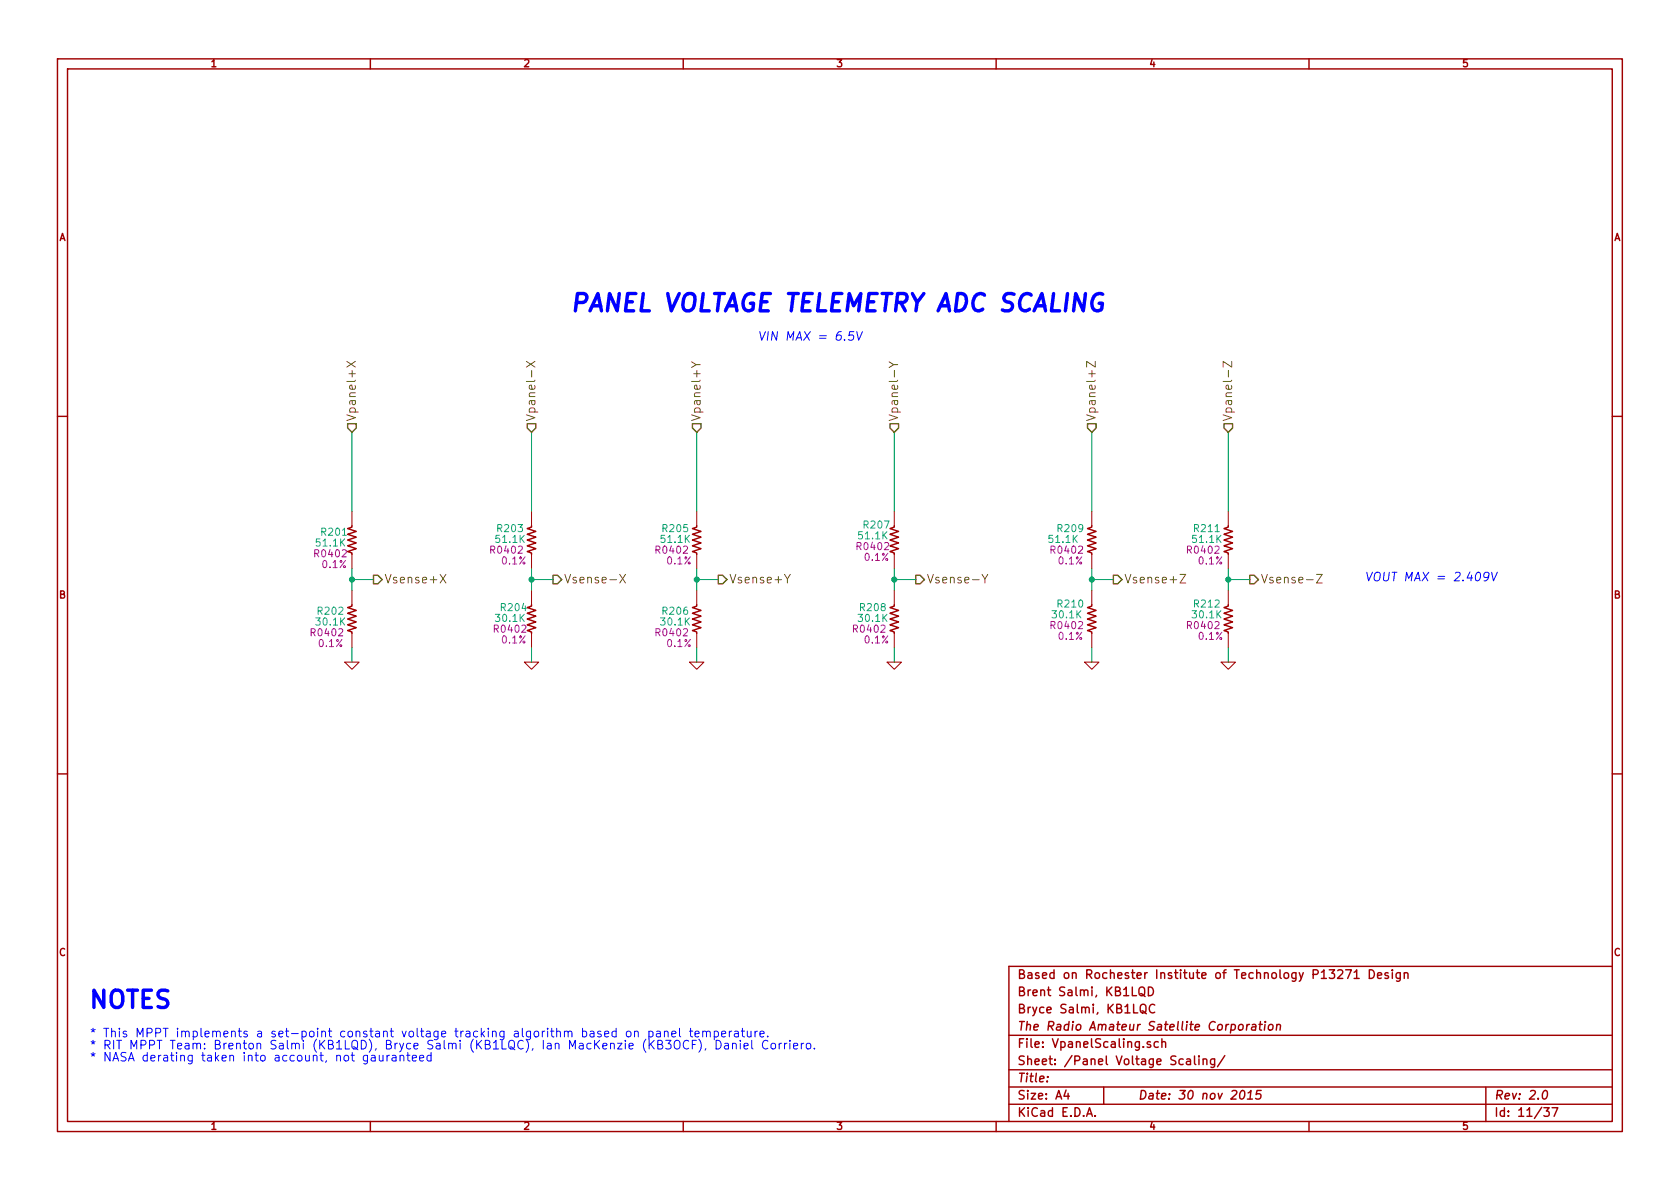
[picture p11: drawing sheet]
<svg xmlns="http://www.w3.org/2000/svg" width="297mm" height="210mm" viewBox="0 0 297 210" stroke-linecap="round" stroke-linejoin="round" font-family="sans-serif">
<g fill="none" stroke="#a00000" stroke-width=".25">
<path d="M10.2 10.4h276.6v189.7h-276.6zM11.9 12.2h273.2v186.1h-273.2zM65.5 10.4v1.8M120.8 10.4v1.8M176.1 10.4v1.8M231.4 10.4v1.8M10.2 73.6h1.7M285.1 73.6h1.7M62.2 93v.2l-.7 .3 1.5 .5-1.5 .5 1.5 .5-1.5 .5 1.5 .5-1.5 .5 1.5 .5-1.5 .5 .7 .3v.2M94 93v.2l-.8 .3 1.5 .5-1.5 .5 1.5 .5-1.5 .5 1.5 .5-1.5 .5 1.5 .5-1.5 .5 .8 .3v.2M123.2 93v.2l-.8 .3 1.6 .5-1.6 .5 1.6 .5-1.6 .5 1.6 .5-1.6 .5 1.6 .5-1.6 .5 .8 .3v.2M158.1 93v.2l-.7 .3 1.5 .5-1.5 .5 1.5 .5-1.5 .5 1.5 .5-1.5 .5 1.5 .5-1.5 .5 .7 .3v.2"/>
<path d="M193 93v.2l-.7 .3 1.5 .5-1.5 .5 1.5 .5-1.5 .5 1.5 .5-1.5 .5 1.5 .5-1.5 .5 .7 .3v.2M217.2 93v.2l-.8 .3 1.5 .5-1.5 .5 1.5 .5-1.5 .5 1.5 .5-1.5 .5 1.5 .5-1.5 .5 .8 .3v.2M62.2 106.9v.3l-.7 .2 1.5 .5-1.5 .6 1.5 .5-1.5 .5 1.5 .5-1.5 .5 1.5 .5-1.5 .5 .7 .3v.2M94 106.9v.3l-.8 .2 1.5 .5-1.5 .6 1.5 .5-1.5 .5 1.5 .5-1.5 .5 1.5 .5-1.5 .5 .8 .3v.2M123.2 106.9v.3l-.8 .2 1.6 .5-1.6 .6 1.6 .5-1.6 .5 1.6 .5-1.6 .5 1.6 .5-1.6 .5 .8 .3v.2M158.1 106.9v.3l-.7 .2 1.5 .5-1.5 .6 1.5 .5-1.5 .5 1.5 .5-1.5 .5 1.5 .5-1.5 .5 .7 .3v.2M193 106.9v.3l-.7 .2 1.5 .5-1.5 .6 1.5 .5-1.5 .5 1.5 .5-1.5 .5 1.5 .5-1.5 .5 .7 .3v.2M217.2 106.9v.3l-.8 .2 1.5 .5-1.5 .6 1.5 .5-1.5 .5 1.5 .5-1.5 .5 1.5 .5-1.5 .5 .8 .3v.2M10.2 136.8h1.7M285.1 136.8h1.7M201.4 174.8a.5 .5 0 0 1 .6-.3 .5 .5 0 0 1 .4 .6l-.1 .8a.53 .53 0 0 1-.6 .2 .53 .53 0 0 1-.3-.5zM201.7 177.8a.5 .5 0 0 1 .6-.2 .5 .5 0 0 1 .3 .5v.8a.53 .53 0 0 1-.6 .2 .53 .53 0 0 1-.4-.5z"/>
<path d="M201.7 175.7l.8 .5M201.9 178.8l.8 .5M203 174.5a.77 .77 0 0 1 .9 .8 .77 .77 0 0 1-.9 .8zM204.2 177.7a.63 .63 0 0 0-.8 0 .63 .63 0 0 0-.2 .8 .6 .6 0 0 0 .3 .5 .6 .6 0 0 0 .7 0M236.5 171.6l.3-.1h.3l.2 .1 .1 .3-.1 .3-.8 .8h.9M237.9 171.5h1l-.6 1.5M239.4 171.9l.5-.4v1.5M239.4 173h.9M242.1 171.5a.77 .77 0 0 1 .9 .8 .77 .77 0 0 1-.9 .7zM243.6 172.5l.7-.1-.1-.3-.4-.1-.2 .2v.7h.6M245.4 172.1l-.3-.1-.2 .2v.2l.5 .2v.3h-.5M246.2 171.5v.1"/>
<path d="M246.2 172v1M247.6 172v1.2l-.3 .3h-.4M247.6 172.1a.48 .48 0 0 0-.7 .1v.7l.2 .1 .5-.1M248.3 172.2l.1-.1a.36 .36 0 0 1 .5 .1v.8M248.3 172v1M285.1 170.9h-106.7v27.4M65.5 198.3v1.8M120.8 198.3v1.8M176.1 198.3v1.8M178.4 183.1h106.7M178.4 189.2h106.7M178.4 195.3h106.7"/>
<path d="M178.4 192.2h106.7M185.2 190.4v.1M188.5 192.8l-.4 1h1M188.8 193.3v1.1M192.1 197.4l.5-1.5 .5 1.5M192.3 197h.7M193.6 197.3v.1M195.1 192.2v3.1M203.4 184.3l-.4-.1-.2 .2 .1 .2 .5 .2v.3h-.6M204.8 184.3a.48 .48 0 0 0-.7 0v.8l.3 .1 .4-.1M205.4 184.3h.1a.36 .36 0 0 1 .6 .1v.8M205.4 183.7v1.5"/>
<path d="M209.8 187.3h.6l.1 1M210.5 187.6l-.5 .1a.3 .3 0 0 0-.3 .3 .3 .3 0 0 0 .3 .3l.5-.1M211.2 186.7v1.4l.2 .2M212 186.7v.2M212 187.2v1.1M212.7 187.4l.1-.1a.36 .36 0 0 1 .6 .2v.8M212.7 187.2v1.1M214.8 187.2v1.3l-.3 .3-.4-.1M214.8 187.3a.48 .48 0 0 0-.7 .1v.7l.2 .2 .5-.1M216.6 186.7l-1.3 1.9M219.1 181.3l.3-.2 .4 .2-.1 .7-.3 .2-.4-.2zM219.4 193l.4-.2a.88 .88 0 0 1-.3 1.6l-.3-.3a1.19 1.19 0 0 1 .2-1.1z"/>
<path d="M220.5 181.1l-.1 1.1M220.5 194.4h.9M220.7 193.3l.5-.5-.2 1.6M220.9 181.1l-.3 .1-.2 .3M221.4 181.2h.6v1M222 181.5a.69 .69 0 0 0-.7 .3v.3l.2 .1 .5-.1M222.6 181.1h.6M222.9 180.6l-.2 1.4 .4 .2M223 192.8h-.8l-.1 .8 .2-.2 .5 .1 .2 .2-.2 .5-.2 .2-.6-.2M223.7 181.1l-.2 1.1M223.7 180.6v.2M224.4 181.3l.2-.2 .4 .2-.1 .7-.2 .2-.4-.2z"/>
<path d="M225.8 181.3l.2-.2 .3 .1v1M225.8 181.1l-.1 1.1M231.4 198.3v1.8M262.7 192.2v6.1M272.9 193l.4-.2a.88 .88 0 0 1-.3 1.6l-.3-.3a1.19 1.19 0 0 1 .2-1.1zM273 195.9h.9l-.5 .6 .4 .1v.7l-.2 .1-.6-.1M274.4 195.9h1l-.6 1.5"/>
</g>
<g fill="none" stroke="#a00000" stroke-width=".18">
<path d="M62.2 90.4v2.6M62.2 98v2.6M94 90.4v2.6M94 98v2.6M123.2 90.4v2.6M123.2 98v2.6M158.1 90.4v2.6M158.1 98v2.6M193 90.4v2.6M193 98v2.6M217.2 90.4v2.6M217.2 98v2.6"/>
<path d="M61 117.1h2.5l-1.3 1.3zM62.2 104.4v2.5M62.2 112v2.5M92.7 117.1h2.5l-1.2 1.3zM94 104.4v2.5M94 112v2.5M121.9 117.1h2.6l-1.3 1.3zM123.2 104.4v2.5M123.2 112v2.5M156.8 117.1h2.6l-1.3 1.3zM158.1 104.4v2.5M158.1 112v2.5"/>
<path d="M191.8 117.1h2.5l-1.3 1.3zM193 104.4v2.5M193 112v2.5M215.9 117.1h2.5l-1.2 1.3zM217.2 104.4v2.5M217.2 112v2.5"/>
</g>
<g fill="none" stroke="#00a000" stroke-width=".18">
<path d="M62.2 76.4v14M94 76.4v14M123.2 76.4v14M158.1 76.4v14M193 76.4v14M217.2 76.4v14M62.2 100.6v3.8M62.2 114.5v2.6M62.2 102.5h3.8M94 100.6v3.8M94 114.5v2.6M94 102.5h3.8"/>
<path d="M123.2 100.6v3.8M123.2 114.5v2.6M123.2 102.5h3.8M158.1 100.6v3.8M158.1 114.5v2.6M158.1 102.5h3.8M193 100.6v3.8M193 114.5v2.6M193 102.5h3.8M217.2 100.6v3.8M217.2 114.5v2.6M217.2 102.5h3.8"/>
</g>
<g fill="none" stroke="#808000" stroke-width=".18">
<path d="M61.3 63.9l1.5 1M62.8 63.9l-1.5 1M93.1 63.9l1.5 1M94.6 63.9l-1.5 1M122.3 64l.8 .5-.8 .5M123.1 64.5h.7M157.2 64l.8 .5-.8 .5M158 64.5h.7M193.6 63.9v1l-1.5-1v1M217.8 63.9v1l-1.5-1v1M77.8 101.6l1 1.5M78.8 101.6l-1 1.5"/>
<path d="M109.6 101.6l1 1.5M110.6 101.6l-1 1.5M138.7 101.6l.5 .8 .5-.8M173.6 101.6l.5 .8 .6-.8M174.1 102.4v.7M208.6 101.6h1.1l-1.1 1.5h1.1M232.8 101.6h1l-1 1.5h1"/>
</g>
<path d="M61.5 74.9h1.5v.8l-.8 .7-.7-.7zM93.2 74.9h1.5v.8l-.7 .7-.8-.7zM122.4 74.9h1.6v.8l-.8 .7-.8-.7zM157.4 74.9h1.5v.8l-.8 .7-.7-.7zM192.3 74.9h1.5v.8l-.8 .7-.7-.7zM216.4 74.9h1.5v.8l-.7 .7-.8-.7zM66 101.7h.8l.8 .8-.8 .7h-.8zM97.8 101.7h.8l.7 .8-.7 .7h-.8zM127 101.7h.8l.7 .8-.7 .7h-.8zM161.9 101.7h.8l.7 .8-.7 .7h-.8zM196.8 101.7h.8l.8 .8-.8 .7h-.8zM221 101.7h.7l.8 .8-.8 .7h-.7z" fill="none" stroke="#808000" stroke-width=".25"/>
<g fill="#00a000" stroke="#00a000" stroke-width=".25">
<circle cx="217.2" cy="102.5" r=".41"/>
<circle cx="193" cy="102.5" r=".41"/>
<circle cx="158.1" cy="102.5" r=".41"/>
<circle cx="123.2" cy="102.5" r=".41"/>
<circle cx="94" cy="102.5" r=".41"/>
<circle cx="62.2" cy="102.5" r=".41"/>
</g>
<g fill="none" stroke="#00f" stroke-width=".18">
<path d="M151 58.6h-.8l-.1 .8 .2-.2 .5 .1 .2 .2-.2 .5-.2 .2-.6-.2M151.5 58.6l.3 1.6 .7-1.6M263.2 101.8l-.3 .3h-.4l-.2-.3 .2-.5a.48 .48 0 0 1 .7 0 1.11 1.11 0 0 1-.5 1.4h-.3M263.7 101.2l.4 1.5 .6-1.5M65.7 186.7h.6v.9M66.3 187h-.5a.3 .3 0 0 0-.2 .3 .3 .3 0 0 0 .2 .3l.5-.1M67.1 186.6v.8a.39 .39 0 0 0 .6 .1M67.7 186.6v1M68.4 186.6v1M68.9 186.6l-.3 .1-.2 .2M69.4 186.7h.6v.9M70 187h-.5a.3 .3 0 0 0-.2 .3 .3 .3 0 0 0 .2 .3l.5-.1"/>
<path d="M70.7 186.8l.1-.1a.36 .36 0 0 1 .6 .1v.8M70.7 186.6v1M72.1 186.1v1.3l.4 .2M72.9 187.1l.7-.1v-.3l-.5-.1-.2 .2 .1 .7h.6M74.2 187.1l.7-.1v-.3l-.5-.1-.2 .2 .1 .7h.6M76.2 186.7a.48 .48 0 0 0-.6 .1v.7l.2 .1 .4-.1M76.2 186.1v1.5M110.8 182.5l.2-.2 .5 .2v.7l-.2 .2-.5-.2zM112.2 182.5l.1-.1a.36 .36 0 0 1 .6 .2v.8M112.2 182.3v1.1M114.7 182.4a.48 .48 0 0 1 .7 .1v.7l-.2 .2-.5-.1M114.7 182.3v1.6"/>
<path d="M116.1 182.4h.6l.1 1M116.8 182.7l-.5 .1a.3 .3 0 0 0-.3 .3 .3 .3 0 0 0 .3 .3l.5-.1M117.5 182.5l.1-.1a.36 .36 0 0 1 .5 .2v.8M117.5 182.3v1.1M118.8 182.8l.7-.1-.1-.3-.4-.1-.2 .3v.7h.6M120.1 181.8v1.4l.3 .2M121.9 182.3h.6M122.1 181.8v1.4l.4 .2M122.9 182.8l.7-.1-.1-.3-.4-.1-.2 .3 .1 .7h.5M123.6 183.8a1.75 1.75 0 0 1 0 2.3M124.3 182.5v-.1a.36 .36 0 0 1 .6 .2v.8M124.3 182.3v1.1"/>
<path d="M124.8 185.4l-.2 .3M124.9 182.6a.35 .35 0 0 1 .3-.3 .35 .35 0 0 1 .4 .3v.8M126.3 182.4a.48 .48 0 0 1 .6 .1v.7l-.2 .2-.4-.1M126.3 182.3v1.6M126.6 184a.77 .77 0 0 1 .9 .7 .77 .77 0 0 1-.9 .8zM127.6 182.8l.7-.1-.1-.3-.4-.1-.2 .3 .1 .7h.5M128.1 184.6h.6l.1 .9M128.8 184.9h-.5a.3 .3 0 0 0-.2 .3 .3 .3 0 0 0 .2 .3l.5-.1M129 182.3v1.1M129.4 182.3l-.3 .1-.1 .2M129.5 184.6h.1a.36 .36 0 0 1 .6 .1v.8M129.5 184.5v1"/>
<path d="M129.9 182.4h.6l.1 1M130.6 182.7l-.6 .1a.3 .3 0 0 0-.2 .3 .3 .3 0 0 0 .2 .3l.6-.1M130.9 184v.1M130.9 184.5v1M131.1 182.3h.5M131.3 181.8v1.4l.3 .2M131.5 185l.8-.1-.1-.3-.4-.1-.3 .2 .1 .7h.6M132.1 182.3v.9a.39 .39 0 0 0 .7 0M132.8 182.3v1.1M132.9 184v1.3l.2 .2M133.5 182.3v1.1M133.9 182.3l-.2 .1-.2 .2"/>
<path d="M134.4 182.8l.7-.1-.1-.3-.4-.1-.2 .3v.7h.6M135.7 183.2v.2M135.8 184.1a.63 .63 0 0 0-.8 0 .63 .63 0 0 0-.2 .8 .6 .6 0 0 0 .3 .5 .6 .6 0 0 0 .7 0M136.4 184.6l.2-.1 .5 .1v.8l-.3 .1-.4-.1zM137.8 184.5v1M138.2 184.5l-.3 .1-.1 .2M138.7 184.5v1M139.1 184.5l-.2 .1-.2 .2M139.6 184v.1M139.6 184.5v1M140.3 185l.7-.1v-.3l-.5-.1-.2 .2 .1 .7h.6M141.7 184.5v1"/>
<path d="M142.1 184.5l-.3 .1-.1 .2M142.6 184.6l.2-.1 .5 .1v.8l-.2 .1-.5-.1zM144 185.4v.1"/>
</g>
<g font-size="4.2" fill="#00f">
<text x="101" y="55.2">PANEL VOLTAGE TELEMETRY ADC SCALING</text>
<text x="15.9" y="178.4">NOTES</text>
</g>
<g font-size="2.1" fill="#00f">
<text x="134" y="60.3">VIN MAX = 6.5V</text>
<text x="241.3" y="102.9">VOUT MAX = 2.409V</text>
<text x="15.9" y="183.5">* This MPPT implements a set-point constant voltage tracking algorithm based on panel temperature.</text>
<text x="15.9" y="185.6">* RIT MPPT Team: Brenton Salmi (KB1LQD), Bryce Salmi (KB1LQC), Ian MacKenzie (KB3OCF), Daniel Corriero.</text>
<text x="15.9" y="187.8">* NASA derating taken into account, not gauranteed</text>
</g>
<g font-size="2.1" fill="#808000">
<text x="63" y="74.5" transform="rotate(-90 63 74.5)">Vpanel+X</text>
<text x="94.7" y="74.5" transform="rotate(-90 94.7 74.5)">Vpanel-X</text>
<text x="124" y="74.5" transform="rotate(-90 124 74.5)">Vpanel+Y</text>
<text x="158.9" y="74.5" transform="rotate(-90 158.9 74.5)">Vpanel-Y</text>
<text x="193.8" y="74.5" transform="rotate(-90 193.8 74.5)">Vpanel+Z</text>
<text x="217.9" y="74.5" transform="rotate(-90 217.9 74.5)">Vpanel-Z</text>
<text x="68" y="103.2">Vsense+X</text>
<text x="99.7" y="103.2">Vsense-X</text>
<text x="128.9" y="103.2">Vsense+Y</text>
<text x="163.9" y="103.2">Vsense-Y</text>
<text x="198.8" y="103.2">Vsense+Z</text>
<text x="222.9" y="103.2">Vsense-Z</text>
</g>
<g font-size="2.1" fill="#a00000">
<text x="179.9" y="173.2">Based on Rochester Institute of Technology P13271 Design</text>
<text x="179.9" y="179.3">Bryce Salmi, KB1LQC</text>
<text x="179.9" y="176.2">Brent Salmi, KB1LQD</text>
<text x="179.9" y="185.4">File: VpanelScaling.sch</text>
<text x="179.9" y="182.3">The Radio Amateur Satellite Corporation</text>
<text x="179.9" y="191.5">Title:</text>
<text x="179.9" y="188.4">Sheet: /Panel Voltage Scaling/</text>
<text x="179.9" y="197.6">KiCad E.D.A.</text>
<text x="179.9" y="194.5">Size: A4</text>
<text x="201.2" y="194.5">Date: 30 nov 2015</text>
<text x="264.2" y="194.5">Rev: 2.0</text>
<text x="264.2" y="197.6">Id: 11/37</text>
</g>
<g font-size="1.8" fill="#a00000">
<text x="37.3" y="11.9">1</text>
<text x="92.7" y="11.9">2</text>
<text x="148" y="11.9">3</text>
<text x="203.3" y="11.9">4</text>
<text x="258.6" y="11.9">5</text>
<text x="10.4" y="42.7">A</text>
<text x="285.3" y="42.7">A</text>
<text x="10.4" y="105.9">B</text>
<text x="285.3" y="105.9">B</text>
<text x="10.4" y="169.1">C</text>
<text x="285.3" y="169.1">C</text>
<text x="37.3" y="199.8">1</text>
<text x="92.7" y="199.8">2</text>
<text x="148" y="199.8">3</text>
<text x="203.3" y="199.8">4</text>
<text x="258.6" y="199.8">5</text>
</g>
<g font-size="1.8" fill="#00a0a0">
<text x="56.9" y="94.8">R201</text>
<text x="88.1" y="94.2">R203</text>
<text x="117.3" y="94.2">R205</text>
<text x="151.9" y="95.4">51.1K</text>
<text x="152.8" y="93.5">R207</text>
<text x="187.1" y="94.2">R209</text>
<text x="211.3" y="94.2">R211</text>
<text x="56.1" y="96.7">51.1K</text>
<text x="87.8" y="96.1">51.1K</text>
<text x="117" y="96.1">51.1K</text>
<text x="185.6" y="96.1">51.1K</text>
<text x="211" y="96.1">51.1K</text>
<text x="187.1" y="107.5">R210</text>
<text x="211.3" y="107.5">R212</text>
<text x="56.1" y="110.7">30.1K</text>
<text x="56.3" y="108.8">R202</text>
<text x="87.8" y="110">30.1K</text>
<text x="88.7" y="108.1">R204</text>
<text x="117" y="110.7">30.1K</text>
<text x="117.3" y="108.8">R206</text>
<text x="151.9" y="110">30.1K</text>
<text x="152.2" y="108.1">R208</text>
<text x="186.2" y="109.4">30.1K</text>
<text x="211" y="109.4">30.1K</text>
</g>
<g font-size="1.8" fill="#a000a0">
<text x="55.8" y="98.6">R0402</text>
<text x="57" y="100.5">0.1%</text>
<text x="86.9" y="98">R0402</text>
<text x="88.8" y="99.9">0.1%</text>
<text x="116.2" y="98">R0402</text>
<text x="118" y="99.9">0.1%</text>
<text x="151.7" y="97.3">R0402</text>
<text x="152.9" y="99.2">0.1%</text>
<text x="186" y="98">R0402</text>
<text x="187.2" y="99.9">0.1%</text>
<text x="210.1" y="98">R0402</text>
<text x="212" y="99.9">0.1%</text>
<text x="55.2" y="112.6">R0402</text>
<text x="87.6" y="111.9">R0402</text>
<text x="88.8" y="113.8">0.1%</text>
<text x="116.2" y="112.6">R0402</text>
<text x="151.1" y="111.9">R0402</text>
<text x="152.9" y="113.8">0.1%</text>
<text x="186" y="111.3">R0402</text>
<text x="187.2" y="113.2">0.1%</text>
<text x="210.1" y="111.3">R0402</text>
<text x="212" y="113.2">0.1%</text>
<text x="56.4" y="114.5">0.1%</text>
<text x="118" y="114.5">0.1%</text>
</g>
</svg>
